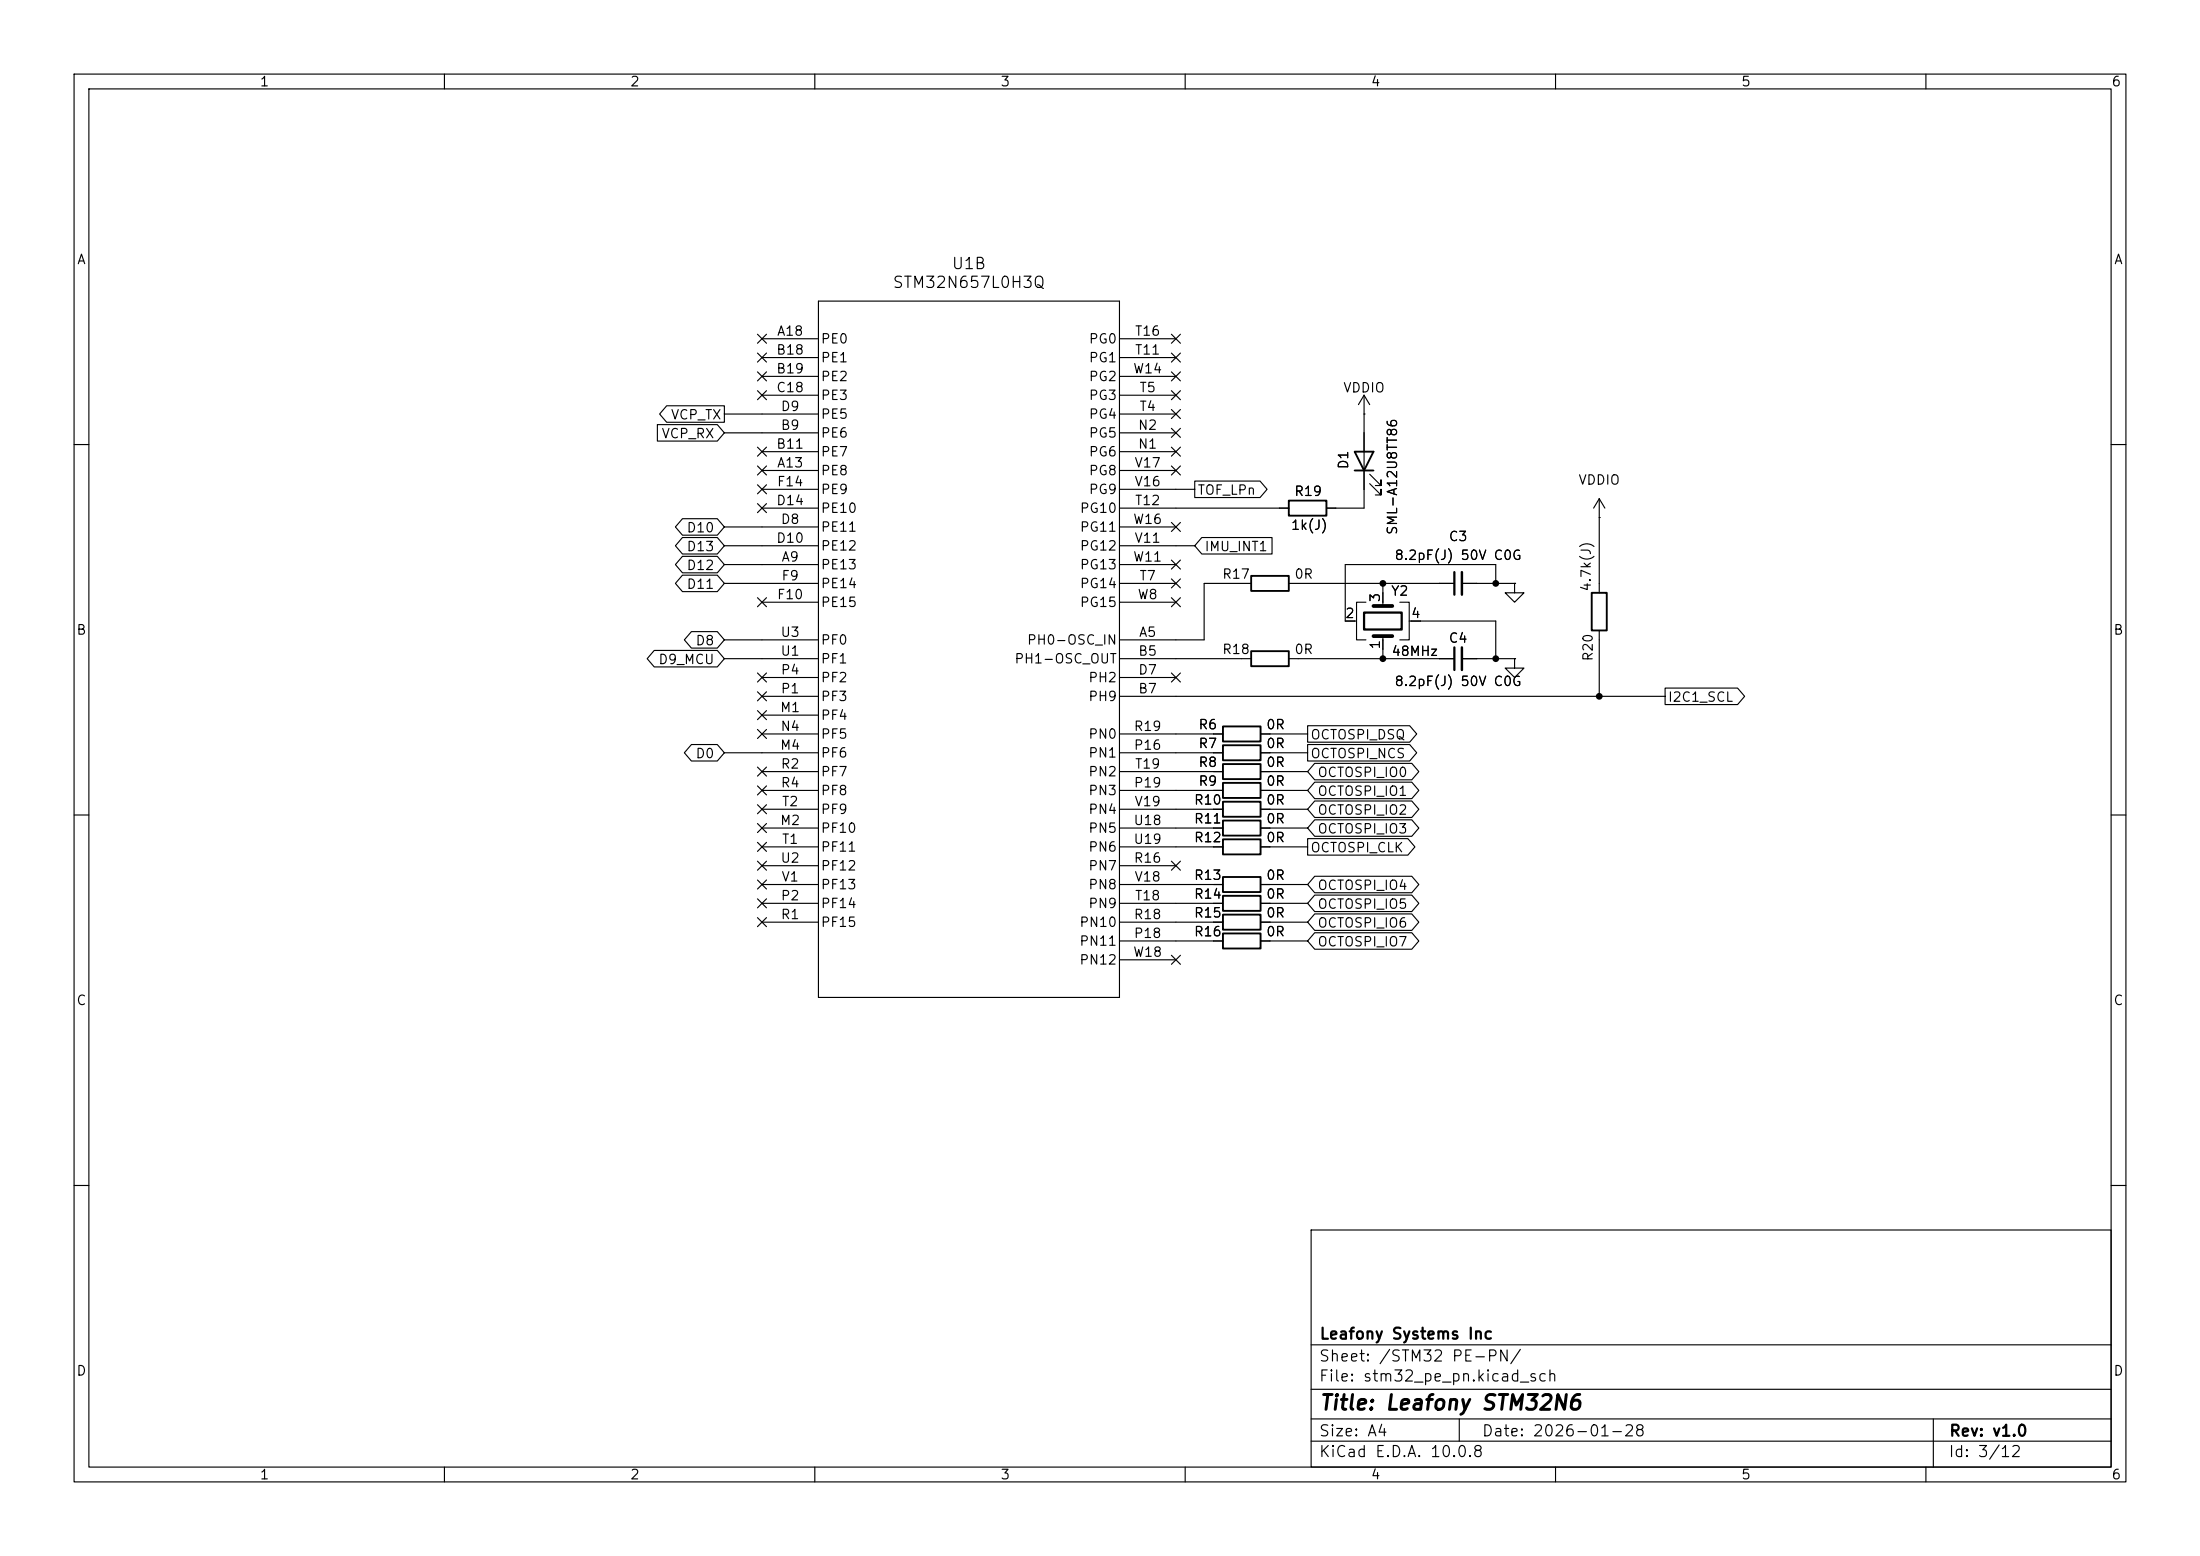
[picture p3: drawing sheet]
<svg xmlns="http://www.w3.org/2000/svg" width="297mm" height="210mm" viewBox="0 0 297 210" stroke-linecap="round" stroke-linejoin="round" font-family="sans-serif">
<g fill="none" stroke="#000" stroke-width=".15">
<path d="M10 10h277v190h-277zM12 12h273v186h-273zM60 10v2M110 10v2M160 10v2M210 10v2M260 10v2M88.7 57.3h8.1l1 1.1-1 1.1h-8.1zM90 54.8h7.8v2.2h-7.8l-1-1.1zM97.8 58.4h12.7M97.8 55.9h12.7M102.3 45.1l1.2 1.2"/>
<path d="M102.3 47.7l1.2 1.2M102.3 50.2l1.2 1.2M102.3 52.7l1.2 1.2M102.9 45.7h7.6M102.9 48.3h7.6M102.9 50.8h7.6M102.9 53.3h7.6M103.5 45.1l-1.2 1.2M103.5 47.7l-1.2 1.2M103.5 50.2l-1.2 1.2M103.5 52.7l-1.2 1.2M110.5 40.6h40.6v94h-40.6z"/>
<path d="M151.1 45.7h7.6M151.1 58.4h7.6M151.1 48.3h7.6M151.1 50.8h7.6M151.1 53.3h7.6M151.1 55.9h7.6M158.1 52.7l1.3 1.2M158.1 45.1l1.3 1.2M158.1 47.7l1.3 1.2M158.1 55.3l1.3 1.2M158.1 57.8l1.3 1.2M158.1 50.2l1.3 1.2"/>
<path d="M159.4 52.7l-1.3 1.2M159.4 57.8l-1.3 1.2M159.4 45.1l-1.3 1.2M159.4 47.7l-1.3 1.2M159.4 55.3l-1.3 1.2M159.4 50.2l-1.3 1.2M184.1 55.9h.1M184.1 53.3v15.3h-5M184.1 53.3l-.7 1.3M184.1 53.3l.8 1.3M10 60h2M92.1 77.6h4.7l1 1.1-1 1.2h-4.7l-.9-1.2z"/>
<path d="M92.1 75.1h4.7l1 1.1-1 1.1h-4.7l-.9-1.1zM92.1 72.5h4.7l1 1.2-1 1.1h-4.7l-.9-1.1zM92.1 70h4.7l1 1.1-1 1.1h-4.7l-.9-1.1zM97.8 78.7h12.7M97.8 76.2h12.7M97.8 71.1h12.7M97.8 73.7h12.7M102.3 65.4l1.2 1.2M102.3 60.4l1.2 1.2M102.3 68l1.2 1.2M102.3 62.9l1.2 1.2M102.9 63.5h7.6"/>
<path d="M102.9 61h7.6M102.9 68.6h7.6M102.9 66h7.6M103.5 65.4l-1.2 1.2M103.5 60.4l-1.2 1.2M103.5 68l-1.2 1.2M103.5 62.9l-1.2 1.2M151.1 78.7h7.6M151.1 76.2h7.6M151.1 63.5h7.6M151.1 61h7.6M151.1 71.1h7.6"/>
<path d="M151.1 73.7h10.2M151.1 68.6h22.9M151.1 66h10.2M158.1 70.5l1.3 1.2M158.1 60.4l1.3 1.2M158.1 62.9l1.3 1.2M158.1 78.1l1.3 1.2M158.1 75.6l1.3 1.2M159.4 70.5l-1.3 1.2M159.4 60.4l-1.3 1.2M159.4 62.9l-1.3 1.2M159.4 78.1l-1.3 1.2"/>
<path d="M159.4 75.6l-1.3 1.2M161.3 64.9h8.8l1 1.1-1 1.2h-8.8zM162.2 72.5h9.5v2.3h-9.5l-.9-1.1zM168.9 78.7h-6.3v7.7h-11.5M174 78.7h22.3M184.9 65.3l1.5 1.5v-.8v.8h-.7M184.9 64l1.5 1.5v-.7v.7h-.7M186.7 78.7v3.1M197.4 78.7h7.1M201.9 78.7v-2.5h-20.3v7.6h1.5M204.5 78.7v1.3h1.2l-1.2 1.3-1.3-1.3h1.3M204.5 78.7h.1"/>
<path d="M215.9 69.9h.1M215.9 67.3l-.8 1.3M215.9 67.3l.8 1.3M215.9 67.3v12.7M285 60h2M88.3 87.8h8.5l1 1.1-1 1.1h-8.5l-.9-1.1zM93.3 85.2h3.5l1 1.2-1 1.1h-3.5l-.9-1.1zM97.8 88.9h12.7M97.8 86.4h12.7M102.3 95.9l1.2 1.2M102.3 80.7l1.2 1.2M102.3 93.4l1.2 1.2"/>
<path d="M102.3 98.5l1.2 1.2M102.3 90.8l1.2 1.2M102.9 99.1h7.6M102.9 94h7.6M102.9 91.4h7.6M102.9 81.3h7.6M102.9 96.5h7.6M103.5 95.9l-1.2 1.2M103.5 80.7l-1.2 1.2M103.5 93.4l-1.2 1.2M103.5 98.5l-1.2 1.2M103.5 90.8l-1.2 1.2"/>
<path d="M151.1 88.9h17.8M151.1 99.1h14M151.1 94h73.7M151.1 91.4h7.6M151.1 81.3h7.6M158.1 90.8l1.3 1.2M158.1 80.7l1.3 1.2M159.4 90.8l-1.3 1.2M159.4 80.7l-1.3 1.2M170.2 99.1h6.3M174 88.9h22.3M176.5 97.9h13.8l1 1.2-1 1.1h-13.8z"/>
<path d="M184.4 81.3h-1.3v5.1h1.3M186.7 85.9v3M189 81.3h1.2v5.1h-1.2M190.2 83.8h11.7v5.1M197.4 88.9h7.1M204.5 88.9v1.3h1.2l-1.2 1.2-1.3-1.2h1.3M204.5 88.9h.1M215.9 85.1v8.9M224.8 92.9h9.8l.9 1.1-.9 1.1h-9.8zM10 110h2M93.3 100.5h3.5l1 1.1-1 1.1h-3.5l-.9-1.1zM97.8 101.6h12.7"/>
<path d="M102.3 113.7l1.2 1.2M102.3 118.8l1.2 1.2M102.3 116.2l1.2 1.2M102.3 106.1l1.2 1.2M102.3 111.2l1.2 1.2M102.3 103.5l1.2 1.2M102.3 108.6l1.2 1.2M102.9 111.8h7.6M102.9 106.7h7.6M102.9 104.1h7.6M102.9 116.8h7.6M102.9 114.3h7.6"/>
<path d="M102.9 109.2h7.6M102.9 119.4h7.6M103.5 108.6l-1.2 1.2M103.5 113.7l-1.2 1.2M103.5 118.8l-1.2 1.2M103.5 116.2l-1.2 1.2M103.5 111.2l-1.2 1.2M103.5 106.1l-1.2 1.2M103.5 103.5l-1.2 1.2M151.1 111.8h14M151.1 101.6h14M151.1 106.7h14"/>
<path d="M151.1 104.1h14M151.1 116.8h7.6M151.1 114.3h14M151.1 109.2h14M151.1 119.4h14M158.1 116.2l1.3 1.2M159.4 116.2l-1.3 1.2M170.2 111.8h6.3M170.2 101.6h6.3M170.2 106.7h6.3M170.2 104.1h6.3M170.2 114.3h6.3"/>
<path d="M170.2 109.2h6.3M170.2 119.4h6.3M176.5 100.5h13.8l1 1.1-1 1.1h-13.8zM176.5 113.2h13.6l.9 1.1-.9 1.1h-13.6zM177.5 103h13.1l.9 1.1-.9 1.2h-13.1l-1-1.2zM177.5 105.6h13.1l.9 1.1-.9 1.1h-13.1l-1-1.1zM177.5 108.1h13.1l.9 1.1-.9 1.1h-13.1l-1-1.1zM177.5 110.6h13.1l.9 1.2-.9 1.1h-13.1l-1-1.1zM177.5 118.3h13.1l.9 1.1-.9 1.1h-13.1l-1-1.1zM285 110h2M102.3 121.3l1.2 1.2M102.3 123.9l1.2 1.2"/>
<path d="M102.9 121.9h7.6M102.9 124.5h7.6M103.5 121.3l-1.2 1.2M103.5 123.9l-1.2 1.2M151.1 121.9h14M151.1 127h14M151.1 124.5h14M151.1 129.5h7.6M158.1 128.9l1.3 1.2M159.4 128.9l-1.3 1.2M170.2 121.9h6.3M170.2 127h6.3"/>
<path d="M170.2 124.5h6.3M177.5 125.9h13.1l.9 1.1-.9 1.1h-13.1l-1-1.1zM177.5 120.8h13.1l.9 1.1-.9 1.1h-13.1l-1-1.1zM177.5 123.3h13.1l.9 1.2-.9 1.1h-13.1l-1-1.1zM10 160h2M177 166h108v32h-108zM285 160h2M60 198v2M110 198v2M160 198v2M177 194.5h108M177 191.5h108"/>
<path d="M177 187.5h108M177 181.5h108M197 191.5v3M210 198v2M260 198v2M261 191.5v6.5"/>
</g>
<g fill="none" stroke="#000" stroke-width=".25">
<path d="M168.9 77.7h5.1v2.1h-5.1zM174 67.6h5.1v2h-5.1zM182.9 61h2.5l-1.3 2.5zM182.9 63.5h2.5M165.1 98h5.1v2.1h-5.1zM168.9 87.9h5.1v2h-5.1zM214.9 80h2v5.1h-2zM165.1 110.7h5.1v2.1h-5.1zM165.1 113.3h5.1v2h-5.1zM165.1 108.2h5.1v2h-5.1zM165.1 103.1h5.1v2.1h-5.1zM165.1 100.6h5.1v2h-5.1z"/>
<path d="M165.1 118.4h5.1v2h-5.1zM165.1 105.7h5.1v2h-5.1zM165.1 126h5.1v2h-5.1zM165.1 123.4h5.1v2.1h-5.1zM165.1 120.9h5.1v2h-5.1z"/>
</g>
<path d="M185.4 85.9h2.6M185.4 81.8h2.6" fill="none" stroke="#000" stroke-width=".51"/>
<path d="M196.3 77.2v3.1M184.1 82.7h5.1v2.3h-5.1zM196.3 87.4v3" fill="none" stroke="#000" stroke-width=".3"/>
<path d="M197.4 77.2v3.1M197.4 87.4v3" fill="none" stroke="#000" stroke-width=".33"/>
<g fill="#000">
<circle cx="186.7" cy="78.7" r=".46"/>
<circle cx="201.9" cy="78.7" r=".46"/>
<circle cx="186.7" cy="88.9" r=".46"/>
<circle cx="201.9" cy="88.9" r=".46"/>
<circle cx="215.9" cy="94" r=".46"/>
</g>
<text font-size="2" x="178" y="190.8">Title: Leafony STM32N6</text>
<g font-size="1.5">
<text x="120.4" y="39.3">STM32N657L0H3Q</text>
<text x="128.4" y="36.7">U1B</text>
<text x="178" y="184.1">Sheet: /STM32 PE-PN/</text>
<text x="178" y="181.1">Leafony Systems Inc</text>
<text x="178" y="186.8">File: stm32_pe_pn.kicad_sch</text>
<text x="178" y="197">KiCad E.D.A. 10.0.8</text>
<text x="178" y="194.2">Size: A4</text>
<text x="200" y="194.2">Date: 2026-01-28</text>
<text x="263" y="197">Id: 3/12</text>
<text x="263" y="194.2">Rev: v1.0</text>
</g>
<g font-size="1.3">
<text x="35" y="12">1</text>
<text x="85" y="12">2</text>
<text x="135" y="12">3</text>
<text x="185" y="12">4</text>
<text x="235" y="12">5</text>
<text x="285" y="12">6</text>
<text x="10.3" y="36">A</text>
<text x="285.3" y="36">A</text>
<text x="104.8" y="45.6">A18</text>
<text x="110.7" y="46.7">PE0</text>
<text x="146.9" y="46.7">PG0</text>
<text x="153.1" y="45.6">T16</text>
<text x="104.7" y="48.2">B18</text>
<text x="104.7" y="50.7">B19</text>
<text x="104.7" y="53.3">C18</text>
<text x="110.7" y="49.2">PE1</text>
<text x="110.7" y="51.8">PE2</text>
<text x="146.9" y="49.2">PG1</text>
<text x="146.9" y="51.8">PG2</text>
<text x="152.9" y="50.7">W14</text>
<text x="153.1" y="48.2">T11</text>
<text x="153.7" y="53.3">T5</text>
<text x="181.2" y="53.3">VDDIO</text>
<text x="89.2" y="59.5">VCP_RX</text>
<text x="90.5" y="56.9">VCP_TX</text>
<text x="105.3" y="58.3">B9</text>
<text x="105.3" y="55.8">D9</text>
<text x="110.7" y="59.4">PE6</text>
<text x="110.7" y="54.3">PE3</text>
<text x="110.7" y="56.8">PE5</text>
<text x="146.9" y="59.4">PG5</text>
<text x="146.9" y="56.8">PG4</text>
<text x="146.9" y="54.3">PG3</text>
<text x="153.5" y="58.3">N2</text>
<text x="153.7" y="55.8">T4</text>
<text x="104.7" y="60.9">B11</text>
<text x="104.8" y="63.4">A13</text>
<text x="104.8" y="66">F14</text>
<text x="110.7" y="64.5">PE8</text>
<text x="110.7" y="61.9">PE7</text>
<text x="146.9" y="61.9">PG6</text>
<text x="146.9" y="64.5">PG8</text>
<text x="153.1" y="66">V16</text>
<text x="153.1" y="63.4">V17</text>
<text x="153.5" y="60.9">N1</text>
<text x="182.3" y="63.4" transform="rotate(-90 182.3 63.4)">D1</text>
<text x="213" y="65.7">VDDIO</text>
<text x="104.7" y="68.5">D14</text>
<text x="105.3" y="71">D8</text>
<text x="110.7" y="69.5">PE10</text>
<text x="110.7" y="67">PE9</text>
<text x="145.7" y="69.5">PG10</text>
<text x="146.9" y="67">PG9</text>
<text x="152.9" y="71">W16</text>
<text x="153.1" y="68.5">T12</text>
<text x="161.6" y="67.1">TOF_LPn</text>
<text x="174.2" y="71.8">1k(J)</text>
<text x="174.6" y="67.3">R19</text>
<text x="92.6" y="77.3">D12</text>
<text x="92.6" y="74.7">D13</text>
<text x="92.6" y="72.2">D10</text>
<text x="104.7" y="73.6">D10</text>
<text x="105.4" y="76.1">A9</text>
<text x="110.7" y="77.2">PE13</text>
<text x="110.7" y="72.1">PE11</text>
<text x="110.7" y="74.6">PE12</text>
<text x="145.7" y="74.6">PG12</text>
<text x="145.7" y="77.2">PG13</text>
<text x="145.7" y="72.1">PG11</text>
<text x="152.9" y="76.1">W11</text>
<text x="153.1" y="73.6">V11</text>
<text x="162.5" y="74.7">IMU_INT1</text>
<text x="188.2" y="75.9">8.2pF(J) 50V C0G</text>
<text x="188.9" y="72.3" transform="rotate(-90 188.9 72.3)">SML-A12U8TT86</text>
<text x="195.5" y="73.4">C3</text>
<text x="92.6" y="79.8">D11</text>
<text x="104.8" y="81.2">F10</text>
<text x="105.4" y="78.7">F9</text>
<text x="110.7" y="79.7">PE14</text>
<text x="110.7" y="82.2">PE15</text>
<text x="145.7" y="79.7">PG14</text>
<text x="145.7" y="82.2">PG15</text>
<text x="153.5" y="81.2">W8</text>
<text x="153.7" y="78.7">T7</text>
<text x="164.9" y="78.4">R17</text>
<text x="174.7" y="78.4">0R</text>
<text x="181.5" y="83.7">2</text>
<text x="186.6" y="81.4" transform="rotate(-90 186.6 81.4)">3</text>
<text x="187.7" y="80.7">Y2</text>
<text x="190.4" y="83.7">4</text>
<text x="215.1" y="79.9" transform="rotate(-90 215.1 79.9)">4.7k(J)</text>
<text x="10.2" y="86">B</text>
<text x="88.8" y="90">D9_MCU</text>
<text x="93.8" y="87.4">D8</text>
<text x="105.3" y="88.8">U1</text>
<text x="105.3" y="86.3">U3</text>
<text x="110.7" y="89.9">PF1</text>
<text x="110.7" y="87.3">PF0</text>
<text x="136.9" y="89.9">PH1-OSC_OUT</text>
<text x="138.6" y="87.3">PH0-OSC_IN</text>
<text x="153.6" y="88.8">B5</text>
<text x="153.7" y="86.3">A5</text>
<text x="164.9" y="88.6">R18</text>
<text x="174.7" y="88.6">0R</text>
<text x="186.6" y="87.7" transform="rotate(-90 186.6 87.7)">1</text>
<text x="187.8" y="88.8">48MHz</text>
<text x="195.5" y="87.1">C4</text>
<text x="215.3" y="89.3" transform="rotate(-90 215.3 89.3)">R20</text>
<text x="285.2" y="86">B</text>
<text x="105.3" y="93.9">P1</text>
<text x="105.3" y="91.4">P4</text>
<text x="110.7" y="94.9">PF3</text>
<text x="110.7" y="92.4">PF2</text>
<text x="146.8" y="94.9">PH9</text>
<text x="146.8" y="92.4">PH2</text>
<text x="153.6" y="93.9">B7</text>
<text x="153.6" y="91.4">D7</text>
<text x="188.2" y="92.9">8.2pF(J) 50V C0G</text>
<text x="225.1" y="95">I2C1_SCL</text>
<text x="105.2" y="96.4">M1</text>
<text x="105.2" y="101.5">M4</text>
<text x="105.3" y="99">N4</text>
<text x="110.7" y="97.5">PF4</text>
<text x="110.7" y="100">PF5</text>
<text x="146.8" y="100">PN0</text>
<text x="153" y="101.5">P16</text>
<text x="153" y="99">R19</text>
<text x="161.7" y="98.8">R6</text>
<text x="161.7" y="101.3">R7</text>
<text x="170.8" y="98.8">0R</text>
<text x="170.8" y="101.3">0R</text>
<text x="176.8" y="100.1">OCTOSPI_DSQ</text>
<text x="93.8" y="102.7">D0</text>
<text x="105.3" y="104.1">R2</text>
<text x="105.3" y="106.6">R4</text>
<text x="110.7" y="102.6">PF6</text>
<text x="110.7" y="105.1">PF7</text>
<text x="110.7" y="107.6">PF8</text>
<text x="146.8" y="102.6">PN1</text>
<text x="146.8" y="107.6">PN3</text>
<text x="146.8" y="105.1">PN2</text>
<text x="153" y="106.6">P19</text>
<text x="153.1" y="104.1">T19</text>
<text x="161.7" y="103.8">R8</text>
<text x="161.7" y="106.4">R9</text>
<text x="170.8" y="103.8">0R</text>
<text x="170.8" y="106.4">0R</text>
<text x="176.8" y="102.7">OCTOSPI_NCS</text>
<text x="177.8" y="105.2">OCTOSPI_IO0</text>
<text x="177.8" y="107.7">OCTOSPI_IO1</text>
<text x="105.2" y="111.7">M2</text>
<text x="105.5" y="109.1">T2</text>
<text x="110.7" y="112.7">PF10</text>
<text x="110.7" y="110.2">PF9</text>
<text x="146.8" y="112.7">PN5</text>
<text x="146.8" y="110.2">PN4</text>
<text x="152.9" y="111.7">U18</text>
<text x="153.1" y="109.1">V19</text>
<text x="161.1" y="111.5">R11</text>
<text x="161.1" y="114">R12</text>
<text x="161.1" y="108.9">R10</text>
<text x="170.8" y="111.5">0R</text>
<text x="170.8" y="114">0R</text>
<text x="170.8" y="108.9">0R</text>
<text x="177.8" y="110.3">OCTOSPI_IO2</text>
<text x="177.8" y="112.8">OCTOSPI_IO3</text>
<text x="105.3" y="116.8">U2</text>
<text x="105.4" y="119.3">V1</text>
<text x="105.5" y="114.2">T1</text>
<text x="110.7" y="115.3">PF11</text>
<text x="110.7" y="117.8">PF12</text>
<text x="146.8" y="117.8">PN7</text>
<text x="146.8" y="115.3">PN6</text>
<text x="152.9" y="114.2">U19</text>
<text x="153" y="116.8">R16</text>
<text x="153.1" y="119.3">V18</text>
<text x="161.1" y="119.1">R13</text>
<text x="170.8" y="119.1">0R</text>
<text x="176.8" y="115.4">OCTOSPI_CLK</text>
<text x="105.3" y="121.8">P2</text>
<text x="105.3" y="124.4">R1</text>
<text x="110.7" y="122.9">PF14</text>
<text x="110.7" y="125.4">PF15</text>
<text x="110.7" y="120.3">PF13</text>
<text x="145.6" y="125.4">PN10</text>
<text x="146.8" y="122.9">PN9</text>
<text x="146.8" y="120.3">PN8</text>
<text x="153" y="124.4">R18</text>
<text x="153.1" y="121.8">T18</text>
<text x="161.1" y="124.2">R15</text>
<text x="161.1" y="121.6">R14</text>
<text x="170.8" y="124.2">0R</text>
<text x="170.8" y="121.6">0R</text>
<text x="177.8" y="123">OCTOSPI_IO5</text>
<text x="177.8" y="125.5">OCTOSPI_IO6</text>
<text x="177.8" y="120.4">OCTOSPI_IO4</text>
<text x="145.6" y="128">PN11</text>
<text x="145.6" y="130.5">PN12</text>
<text x="152.9" y="129.5">W18</text>
<text x="153" y="126.9">P18</text>
<text x="161.1" y="126.7">R16</text>
<text x="170.8" y="126.7">0R</text>
<text x="177.8" y="128.1">OCTOSPI_IO7</text>
<text x="10.2" y="136">C</text>
<text x="285.2" y="136">C</text>
<text x="10.2" y="186">D</text>
<text x="285.2" y="186">D</text>
<text x="35" y="200">1</text>
<text x="85" y="200">2</text>
<text x="135" y="200">3</text>
<text x="185" y="200">4</text>
<text x="235" y="200">5</text>
<text x="285" y="200">6</text>
</g>
</svg>
